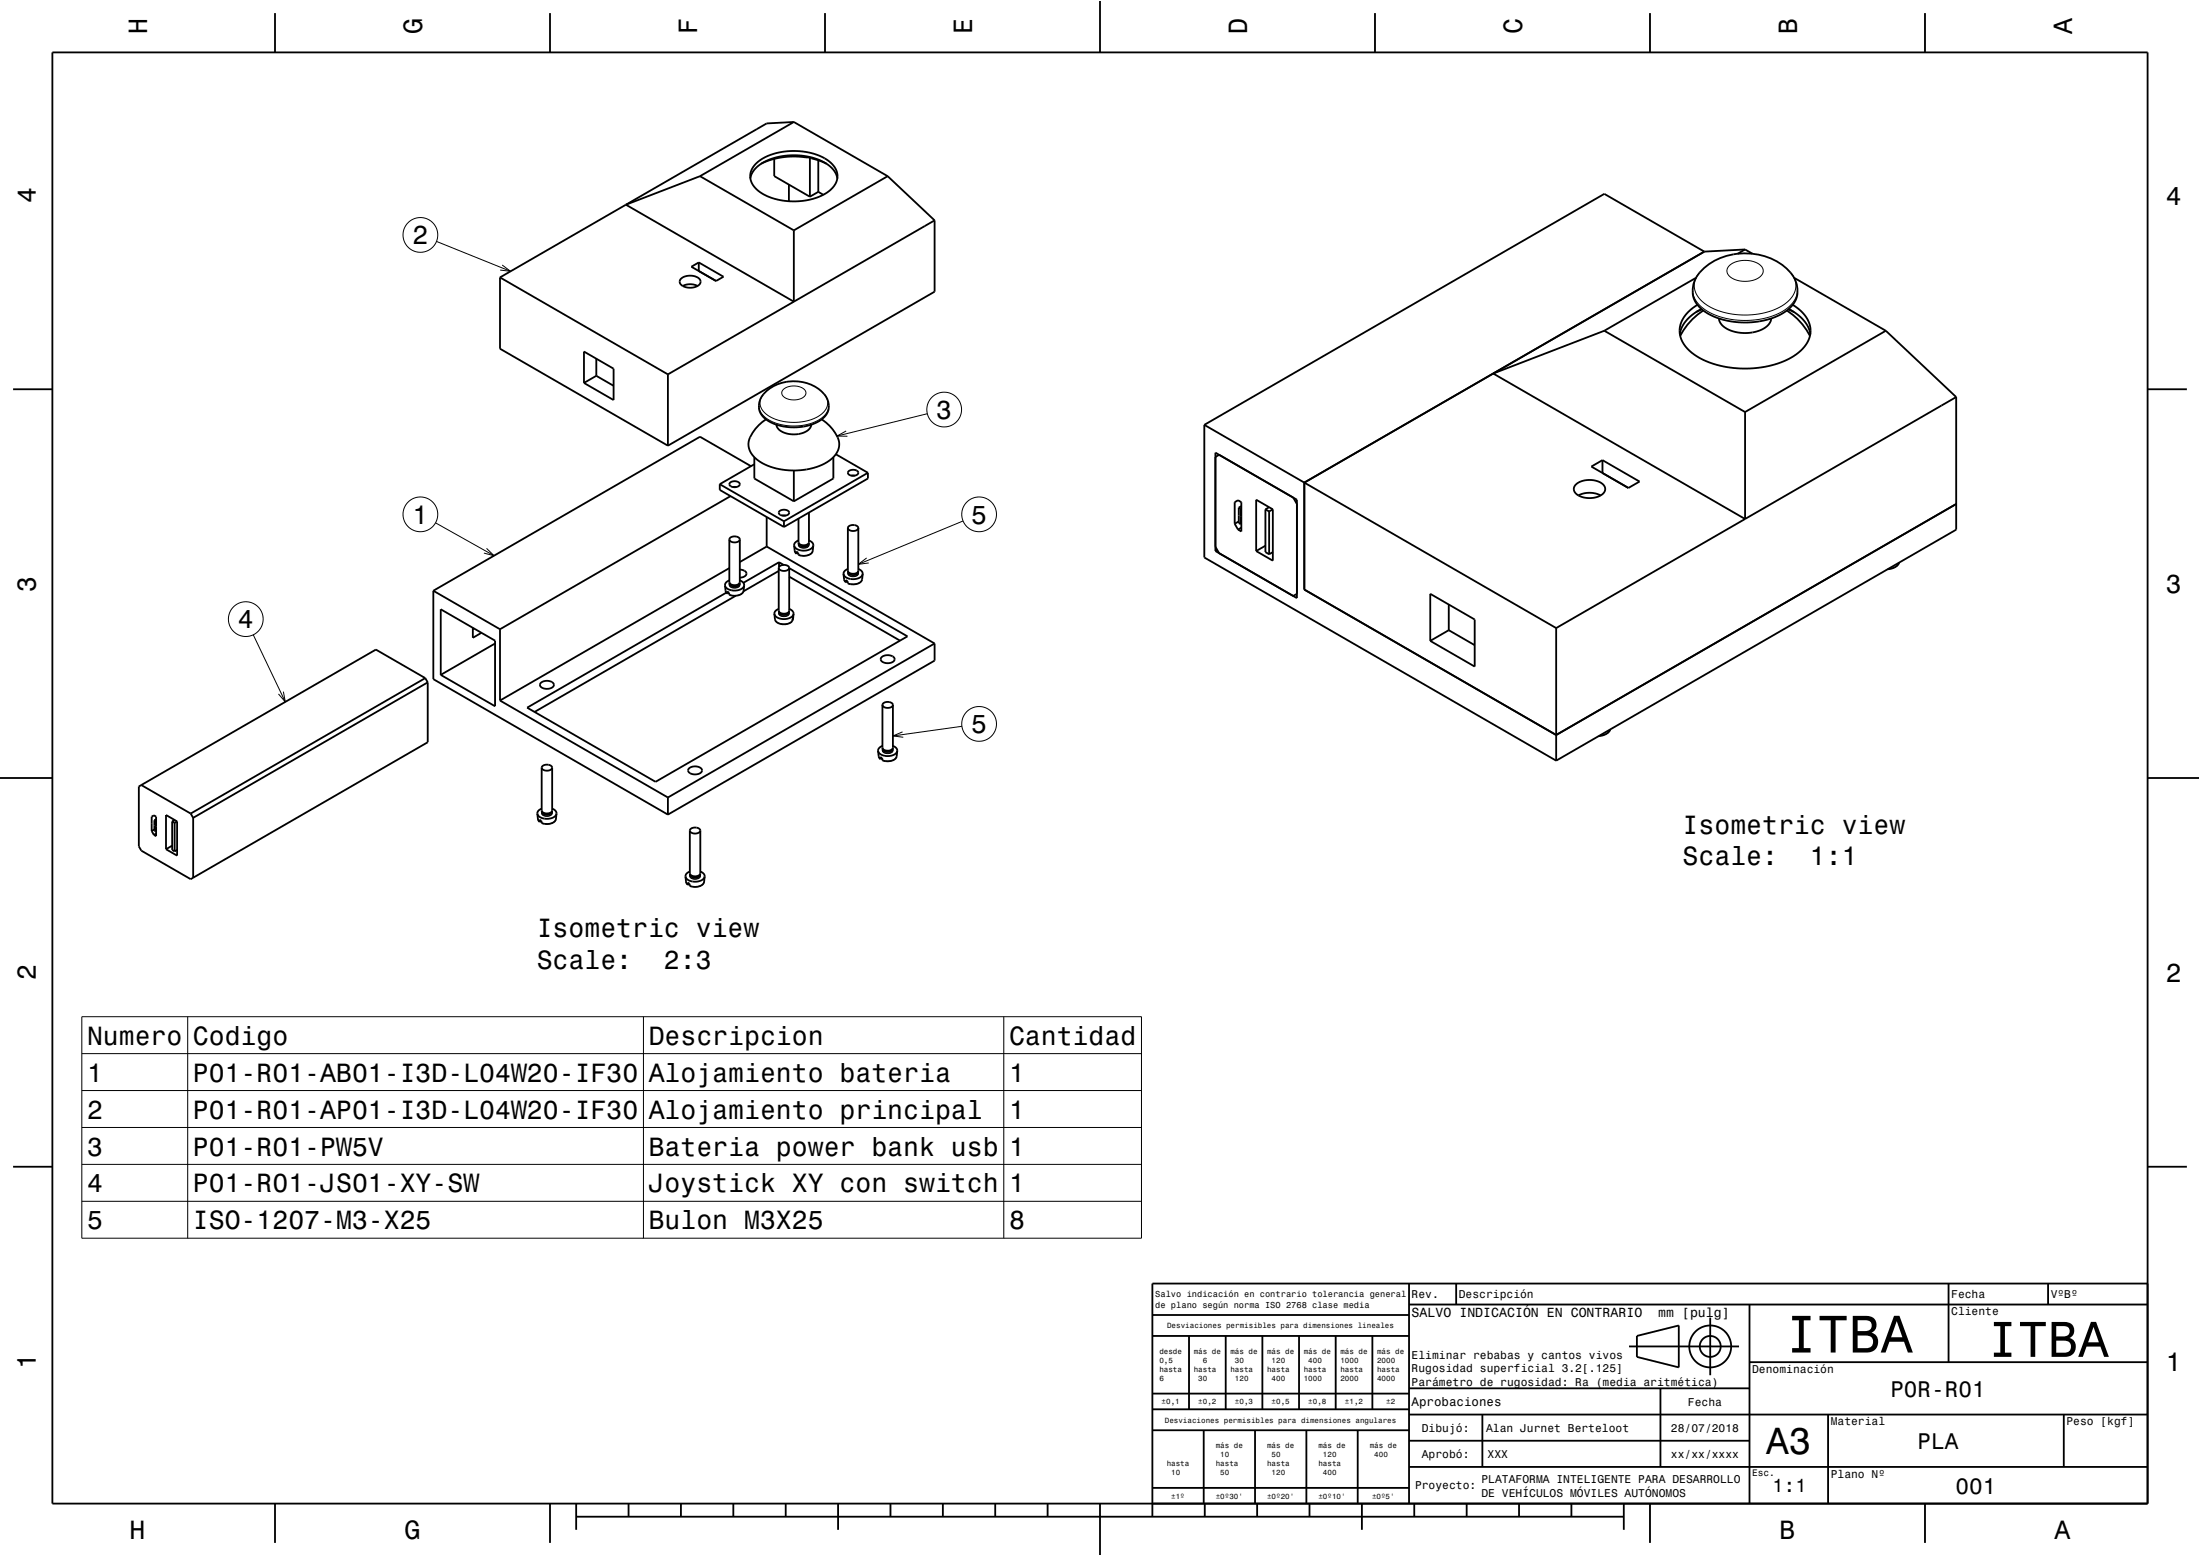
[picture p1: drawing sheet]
<svg xmlns="http://www.w3.org/2000/svg" width="420mm" height="297mm" viewBox="0 0 420 297" stroke-linecap="round" stroke-linejoin="round" font-family="sans-serif">
<g fill="none" stroke="#000" stroke-width=".35">
<path d="M10 10h400v277h-400zM52.5 2.5v7.5M105 2.5v7.5M157.5 2.5v7.5M210 0v10M262.5 2.5v7.5M315 2.5v7.5M367.5 2.5v7.5M119.5 39.1l-24 13.9M119.5 39.1l32.1 18.5M133.6 33.6l-14.1 5.5M133.6 33.6l18 10.4"/>
<path d="M144.3 31.2a11.8 11.8 0 0 1 10.2-2.1l.7 .2a5.9 5.9 0 0 1 4.7 3.9 4.2 4.2 0 0 1-2.9 4.1 12.6 12.6 0 0 1-12.3-1 3.2 3.2 0 0 1-.4-5.1zM147.8 30.3v3.3l6.8 3.9M150.6 35.2v3.2M151.6 23.3l-5.2 .3-26.9 15.5M151.6 23.3l-18 10.3M151.6 23.3l17.9 10.3M154.6 30.1l3.2 1.2M154.6 30.1l-2.7-.2-2.2 .1-2.4 .5-2 .8M154.6 30.1v7.4M156.2 36.6l-1.6 .9M156.2 36.6l1 .6M156.2 30.6v6"/>
<path d="M159.9 34v.1M159.9 34a5.7 5.7 0 0 0-4.5-3.8l-2.3-.5h-2.5a8.8 8.8 0 0 0-6.9 3.2l-.5 1.1M169.5 33.6l-17.9 10.4M169.5 33.6l8.9 8.5M95.5 53l32 18.5M95.5 53v13.6l32 18.5M130 53.2a2.7 2.7 0 0 1 3.7 .3 1.19 1.19 0 0 1-1.3 1.4 2.04 2.04 0 0 1-2.6-1.2zM130.3 54.6l1-.3a3.1 3.1 0 0 1 1.9 .3M132 50.9l1.4-.8 4.7 2.7-1.4 .8zM133.4 50.1v1.6M151.6 57.6l-24.1 13.9M151.6 44v13.6"/>
<path d="M178.4 42.1v13.6l-50.9 29.4M178.4 42.1l-26.8 15.5M323.8 53l-17.5 10.1M324.1 58.2l-1.8 1.4a4.8 4.8 0 0 0 .5 7.6l2.4 1.5 2.7 1 2.9 .5 3.2 .1 3-.3 2.9-.8 2.5-1.2 1.7-1.4a4.8 4.8 0 0 0-.6-7.5l-1.2-.9M324.8 59l-1.3 .8-1.3 1.1a5.3 5.3 0 0 0-1.5 2.9M324.9 59.1l-1.1 .5M325.2 59.3a12.7 12.7 0 0 0-4.4 4.8M325.4 51.1a12.2 12.2 0 0 1 16.5 1 5.1 5.1 0 0 1 1 4.9 8.2 8.2 0 0 1-6.2 4.2l-2.5 .3h-2.3l-2.1-.3-2.5-.7a5.8 5.8 0 0 1-4.1-4.6 5.5 5.5 0 0 1 2.2-4.8zM325.4 48l-40.3 23.3M325.4 48l-19.1-11-76.4 44.1M325.4 48l-76.4 44.1M333.2 47.6l-1.4 .8"/>
<path d="M333.2 47.6l-7.8 .4M333.2 47.6l1.4 .8M341.1 59.3a12.8 12.8 0 0 1 4.4 4.8M341.4 59.1l1.1 .5M341.5 59l1.3 .8 1.2 .9a5.4 5.4 0 0 1 1.6 3M342.5 53l17.5 10.1M2.5 74.3h7.5M111.5 67.1l5.6 3.3v6l-5.6-3.3zM113.8 71.7l3.3 1.9M113.8 68.5v3.2M113.8 71.7l-2.3 1.4M127.5 71.5v13.6"/>
<path d="M146.4 74.6a8 8 0 0 1 11.3 1.1 3 3 0 0 1-.1 3.6 8.6 8.6 0 0 1-7.5 2.2 6 6 0 0 1-5.1-3.1v-.1a3.6 3.6 0 0 1 1.4-3.7zM285.1 71.3l-36.1 20.8M285.1 71.3l48.1 27.8M306.3 63.1l-21.2 8.2M306.3 63.1l26.9 15.5M328.2 60.8a3.6 3.6 0 0 0 3.3 2.6 6.6 6.6 0 0 0 6.3-1.6l.4-1M333.2 78.6v20.5M345.6 63.7v.1M360 63.1l-26.8 15.5M360 63.1l13.5 12.7M373.5 75.8v25.3l-76.4 44.1M373.5 75.8l-40.3 23.3"/>
<path d="M410 74.3h7.5M137.4 92.4l12.3 7.1M137.4 92.4v1.1l12.3 7.1M139.3 92.2a1.15 1.15 0 0 1 1.9 .3 1.18 1.18 0 0 1-2-.1zM139.5 94.7l-44 25.4M139.9 93h.7M143.4 89l-9.8-5.6-50.9 29.4M144 87.3v4l7.6 4.4M144 88.6l-6.6 3.8M146.2 80a6.5 6.5 0 0 0-3.3 4.5 4.4 4.4 0 0 0 3 4.1 13.2 13.2 0 0 0 12.7-.9 3.4 3.4 0 0 0 1.3-4.2 8.5 8.5 0 0 0-3-3.5M146.4 98.7v5.6M148.2 81.1a2.96 2.96 0 0 0 3.2 1.8 3.4 3.4 0 0 0 3.4-1.6l.1-.2"/>
<path d="M148.7 97.6a1.16 1.16 0 0 1 2 .3 1.18 1.18 0 0 1-2 0zM149.3 98.4h.7M149.7 99.5v1.1M151.6 89.8v5.9M152.4 99v4.6M154.4 97.8v5.8M159.1 87.3v4l-7.5 4.4M159.6 86.7l6.1 3.5M162 89.9a1.09 1.09 0 0 1 1.9 .4 1.2 1.2 0 0 1-2-.1zM162.5 90.8h.7M165.7 90.2l-16 9.3M165.7 90.2v1.1l-16 9.3"/>
<path d="M229.9 81.1v25.3l67.2 38.8M229.9 81.1l19.1 11M232 86.4l15.6 9v18.8l-15.6-9zM232.7 86.8l-.7 .4M235.7 100v-4.1l.7-.4 .6 .4v5.5l-.6-.3M235.7 100l.7 1.1M236.5 96.9v2.9l.3 .2M236.5 96.9l.3 .2M236.5 99.5l-.8 .5M236.8 97.1v2.9M237 100h-.2M237 97l-.2 .1"/>
<path d="M237 96.6l-.5 .3M241.6 97.2l.7 .4M241.6 97.2v8.2l.7 .4M242.3 97.6v8.2M242.3 96.8l-.7 .4M243 97.2v9.8l-3.2-1.8M243 97.2l-3.2-1.8v9.8M243 97.2l-.7 .4M246.9 95l.7 1.2M249 92.1l48.1 27.8M249 92.1v20.4l48.1 27.8 76.4-44.1M300.9 92.4a4.2 4.2 0 0 1 5.4 .4 1.4 1.4 0 0 1-1.1 1.9 4.1 4.1 0 0 1-4.6-.8 1.12 1.12 0 0 1 .3-1.5z"/>
<path d="M301.3 94.6a4.7 4.7 0 0 1 4.3 0M303.8 89.1l2.1-1.3 7.1 4.1-2.1 1.2zM305.9 87.8v2.5M333.2 99.1l-36.1 20.8M82.7 112.8v16.8l44.8 25.9M82.7 112.8l12.8 7.3M84.1 116.3l10.4 6v12.5l-10.4-6zM90.3 119.8v1.9l1.6-.9M90.5 120l-.2 .1M138.4 111.7a2.23 2.23 0 0 0 3.2 .7l.5-.7M138.4 111.7l.1 1.2 .4 .4M138.8 113.3h.1"/>
<path d="M139.2 113.1l-.3 .2M139.2 110.8a1.03 1.03 0 0 0-.8 .9M139.2 103a1.15 1.15 0 0 0 2 0M139.2 103a1.16 1.16 0 0 1 2 0M139.2 108.4l-43.7 25.3M139.2 103l.1 8.4M139.2 111.2a1.2 1.2 0 0 0 2 0M139.3 111.4v.2M139.3 111.4a1.16 1.16 0 0 0 1.9 0M140.5 113.7l-38.4 22.2M141.2 111.4v.2M141.2 111.2v.2"/>
<path d="M141.2 108.7a1.02 1.02 0 0 1 1.3 1l-.6 .4-.7 .2M141.2 110.8a1.05 1.05 0 0 1 .9 .9M141.2 103v8.2M142.1 111.7l-.1 1.1a1.89 1.89 0 0 1-2.5 .8l-.3-.1v-.4l-.4-.2v.4M146.4 104.3l-5.2 3M146.4 104.3l32 18.5M147.8 117.2l.1 1a2.06 2.06 0 0 0 3.4 .3l.1-.7v.4M147.8 117.2a2.09 2.09 0 0 0 2.8 .8 1.14 1.14 0 0 0 .9-.8M148.7 116.2a1.02 1.02 0 0 0-.9 1M148.7 108.4a1.15 1.15 0 0 1 2 0M148.7 108.4a1.15 1.15 0 0 0 2 0M148.7 109l-6.8 3.9"/>
<path d="M148.7 108.4v8.2M148.7 116.6a1.21 1.21 0 0 0 2 0M148.7 116.6v.3M148.7 116.9v.2M148.7 116.9a1.16 1.16 0 0 0 1.9 0M148.7 107.3l.9 .5M148.7 107.3v.9M148.7 107.3l-6.8 3.9M150.6 116.9v.2M150.7 116.6l-.1 .3M150.7 116.2a1.06 1.06 0 0 1 .8 1M150.7 110.1l21.1 12.2"/>
<path d="M150.7 108.4l22.5 13.1-48 27.7-24.6-14.1 38.1-22M150.7 108.4v8.2M151.4 118.2l-.1 .1M151.4 118.2h.1M151.5 117.2l-.1 1M151.6 104.1a2.09 2.09 0 0 0 2.8 .9 1.15 1.15 0 0 0 .9-.9M151.6 104.1l.1 1.2 .4 .4M152.1 105.7l-.1-.4 .4 .2v.4M152.4 105.5l-.3 .2M152.4 105.9h.1M152.4 103.2a1.03 1.03 0 0 0-.8 .9M152.4 103.6a1.21 1.21 0 0 0 2 0"/>
<path d="M152.4 103.6l.1 .2M152.5 103.8v.2M152.5 103.8a1.16 1.16 0 0 0 1.9 0M154.4 103.8v.2M154.4 103.6v.2M154.4 103.2a1.04 1.04 0 0 1 .9 .9M155.3 104.1l-.1 1a1.9 1.9 0 0 1-2.5 .9l-.3-.1M161 109.6a2.09 2.09 0 0 0 2.8 .8 1.16 1.16 0 0 0 .9-.8M161 109.6l.2 1.1 .3 .4M161.5 111.1h.1M161.8 111l-.3 .1M161.9 108.6a1.04 1.04 0 0 0-.9 1"/>
<path d="M161.9 100.8a1.15 1.15 0 0 0 2 0M161.9 100.8a1.16 1.16 0 0 1 2 0M161.9 100.8v8.5M161.9 109a1.2 1.2 0 0 0 2 0M161.9 109.2v.2M163.8 109.2v.2M163.9 109a1.06 1.06 0 0 1-.9 .8 1.06 1.06 0 0 1-1.1-.5M163.9 108.6a1.05 1.05 0 0 1 .8 1M163.9 100.8v8.2M164.7 109.6l-.1 1a1.89 1.89 0 0 1-2.5 .8l-.2-.1-.1-.4-.4-.2 .1 .4M232 104.4l.7 1.2 14.2 8.2 .7-.5M232.4 105l-.4 .2"/>
<path d="M237 100.7l-.6 .4M241.6 104.2l-1.8 1M243 105.4l-.7 .4M273 113.3l8.5 4.9v9l-8.5-4.9zM276.6 115.4v4.9M297.1 119.9v25.3M362.6 107.4a2.39 2.39 0 0 1-2.2 1.3M81.2 129.4l-9.4-5.4-44.8 25.8M81.2 129.4l.5 .8M81.2 129.4l-44.8 25.9M81.7 130.2v11.5l-44.8 25.8M81.7 130.2l-44.8 25.9"/>
<path d="M94.5 122.8l-10.4 6M95.5 120.1v13.6M95.5 133.7l32 18.5M103.2 130.4a1.75 1.75 0 0 1 2.5 .2 1.29 1.29 0 0 1-1.9 .8 .68 .68 0 0 1-.6-.3 .68 .68 0 0 1 0-.7zM168.3 125.5a1.74 1.74 0 0 1 2.5 .2 1.28 1.28 0 0 1-1.9 .8 .67 .67 0 0 1-.6-.3 .67 .67 0 0 1 0-.7zM168.5 134.5a1.15 1.15 0 0 0 2 0M168.5 134.5a1.16 1.16 0 0 1 2 0M168.5 134.5v8.3M170.5 134.5v8.3M178.4 122.8v3.3l-50.9 29.4M178.4 122.8l-50.9 29.4M276.6 120.3l4.9 2.8"/>
<path d="M276.6 120.3l-3.6 2M307.4 139.2a2.41 2.41 0 0 1-2.2 1.3M0 148.5h10M27 149.8l-.5 .3v11.4l.5 .9 9.4 5.4 .5-.3M27 149.8l9.4 5.5M29 158.6v-2.7l.4-.3 .4 .3v3.7l-.4-.2M29 158.6l.4 .8M29.5 156.6v1.9l.2 .2M29.5 156.6l.2 .1M29.5 158.3l-.5 .3M29.7 156.7v2M29.8 158.6l-.1 .1"/>
<path d="M29.8 156.7h-.1M29.8 156.4l-.3 .2M29.8 159.1l-.4 .3M32.9 156.8l.4 .3M32.9 156.8v5.4l.4 .3M33.3 157.1v5.4M33.3 156.5l-.4 .3M33.8 156.8v6.5l-2.1-1.2M33.8 156.8l-2.1-1.2v6.5M33.8 156.8l-.5 .3M36.4 155.3l.5 .8M36.9 156.1v11.4"/>
<path d="M102.6 155.3a2.09 2.09 0 0 0 2.7 .9 1.14 1.14 0 0 0 .9-.9M102.6 155.3l.1 1.2 .3 .4M103 156.9h.1M103.4 156.7l-.4-.2v.4M103.4 156.7l-.3 .2M103.4 154.4a1.02 1.02 0 0 0-.8 .9M103.4 146.5a1.15 1.15 0 0 0 2 0M103.4 146.5a1.16 1.16 0 0 1 2 0M103.4 146.5v8.2M103.4 154.7a1.08 1.08 0 0 0 1.9 .5l.1-.5M103.4 154.7a1.21 1.21 0 0 0 2 0M103.5 155v.2"/>
<path d="M105.4 155v.2M105.4 154.4a1.04 1.04 0 0 1 .8 .9M105.4 146.5v8.2M106.2 155.3l-.1 1a1.88 1.88 0 0 1-2.5 .9l-.2-.1v-.4M127.5 152.2v3.3M131.5 146.7a1.77 1.77 0 0 1 2.5 .2 1.04 1.04 0 0 1-1.4 .9 .97 .97 0 0 1-1.2-1zM131.7 158.5a1.15 1.15 0 0 0 2 0M131.7 158.5a1.15 1.15 0 0 1 2 0M131.7 158.5v8.2M133.7 158.5v8.2M167.6 143.3a2.1 2.1 0 0 0 2.8 .9 1.15 1.15 0 0 0 .9-.9M167.6 143.3l.2 1.2 .3 .4"/>
<path d="M168.1 144.9h.1M168.4 144.7l-.3 .2M168.5 142.4a1.04 1.04 0 0 0-.9 .9M168.5 142.8a1.08 1.08 0 0 0 1.8 .4l.2-.4M168.5 142.8a1.21 1.21 0 0 0 2 0M168.5 143v.2M170.4 143v.2M170.5 142.4a1.04 1.04 0 0 1 .8 .9M171.3 143.3l-.1 1.1a1.89 1.89 0 0 1-2.5 .8l-.2-.1-.1-.4-.4-.2 .1 .4M410 148.5h10M32.9 161.4l-1.2 .7M33.8 162.2l-.5 .3"/>
<path d="M130.9 167.3a2.21 2.21 0 0 0 2.9 .8l.5-.4 .2-.4M130.9 167.3l.1 1.2 .3 .4M131.3 168.9v-.4l.3 .2 .1 .4M131.7 168.7l-.4 .2M131.7 169.1h.1M131.7 166.4a1.03 1.03 0 0 0-.8 .9M131.7 166.7v.3M131.7 166.7a1.2 1.2 0 0 0 2 0M131.7 167v.2M131.7 167a1.15 1.15 0 0 0 1.9 0M133.7 167v.2M133.7 166.7l-.1 .3"/>
<path d="M133.7 166.4a1.05 1.05 0 0 1 .8 .9M134.5 167.3l-.1 1a1.89 1.89 0 0 1-2.5 .9l-.2-.1M2.5 222.7h7.5M410 222.7h7.5M220 255h49M220 251h49M227 255v14M234 255v14M241 255v14M248 255v14M255 255v14M262 255v14"/>
<path d="M269 245v42M269 249h141M278 245v4M311 257h21M312.5 255l8-2v8l-8-2zM326.5 251.5v11M334 249v38M372 245v15M391 245v4M410 245h-190v44.5M220 273h49M220 269h49"/>
<path d="M220 266h49M229.8 273v14M239.6 273v14M249.4 273v14M259.2 273v14M269 280h141M269 275h65M269 270h141M269 265h65M283 270v10M317 265v15M334 260h76"/>
<path d="M349 270v17M394 270v10M52.5 287v7.5M105 287v7.5M110 289.5h200M110 287v5M120 287v2.5M130 287v2.5M140 287v2.5M150 287v2.5M160 287v5M170 287v2.5"/>
<path d="M180 287v2.5M190 287v2.5M200 287v2.5M210 287v10M220 284h49M230 287v2.5M240 287v2.5M250 287v2.5M260 287v5M270 287v2.5M280 287v2.5M290 287v2.5"/>
<path d="M300 287v2.5M310 287v5M315 287v7.5M367.5 287v7.5"/>
<circle cx="326.5" cy="257" r="2"/>
<circle cx="326.5" cy="257" r="4"/>
</g>
<g fill="none" stroke="#000" stroke-width=".19">
<path d="M83.3 46.1l14.2 5.7M95.9 50.6l1.6 1.2-2-.3M323.2 55.4a5.5 5.5 0 0 0 3.7 4.5l2.9 .9 3.1 .4 3-.3 2.9-.8a6 6 0 0 0 4.3-4.5l.1-.2M324.4 52.1a3.8 3.8 0 0 0 .9 5.7 14.8 14.8 0 0 0 13.6 1.3 5.5 5.5 0 0 0 4-4.5 3.8 3.8 0 0 0-1-2.5M330.2 50.7a4.9 4.9 0 0 1 6.2 .3 1.59 1.59 0 0 1-1.2 2.3 4.9 4.9 0 0 1-5.2-.8l-.3-.4a1.32 1.32 0 0 1 .5-1.4zM144.9 77.5a4.1 4.1 0 0 0 3.3 3.3 9.7 9.7 0 0 0 9.1-1.4l.7-1 .2-.9M145.7 75.3a2.59 2.59 0 0 0 .9 4 9.6 9.6 0 0 0 10.5-.5 2.43 2.43 0 0 0 .3-3.5M149.6 74.3a3.1 3.1 0 0 1 4.2 .4 1.32 1.32 0 0 1-1.4 1.5 2.68 2.68 0 0 1-3.1-1.1v-.4zM177 79l-17.2 4.2M83.1 99.8l11.2 6.3M161.5 82.3l-1.7 .9 2 .1M183.9 99.4l-20 8.3"/>
<path d="M92.9 104.7l1.4 1.4-1.9-.5M138.5 112.8l.3 .5M139.3 111.6a1.11 1.11 0 0 0 1.9 0M139.3 111.5a.72 .72 0 0 0 .9 .8 .71 .71 0 0 0 1-.8M142 112.8a2.01 2.01 0 0 1-2.8 .7M147.9 118.2a2.03 2.03 0 0 0 2.8 .7l.6-.4M148.7 117.1a1.11 1.11 0 0 0 1.9 0M148.7 116.9a.72 .72 0 0 0 1 .8 .71 .71 0 0 0 .9-.8M151.4 118.2h.1M151.7 105.1l.3 .6M152.5 104a1.11 1.11 0 0 0 1.9 0M152.5 103.8a.72 .72 0 0 0 .9 .8 .71 .71 0 0 0 1-.8"/>
<path d="M155.2 105.1a2.01 2.01 0 0 1-2.8 .8M161.1 110.6l.4 .5M161.9 109.4a1.11 1.11 0 0 0 1.9 0M161.9 109.3a.72 .72 0 0 0 1 .8 .71 .71 0 0 0 .9-.8M164.6 110.6a2 2 0 0 1-2.7 .7M165.5 106.5l-1.6 1.2 2-.2M362.6 107.4a2.26 2.26 0 0 1-2.2 1.2M48.4 121.2l6.1 12.8M54.1 132l.4 2-1.3-1.5M172.3 139.7l-1.8 .8 2 .2M183.6 138.6l-13.1 1.9M307.4 139.2a2.29 2.29 0 0 1-2.1 1.3"/>
<path d="M102.7 156.3l.3 .6M103.5 155.2a1.11 1.11 0 0 0 1.9 0M103.5 155a.72 .72 0 0 0 .9 .8 .71 .71 0 0 0 1-.8M106.1 156.3a2 2 0 0 1-2.7 .8M167.7 144.4l.4 .5M168.5 143.2a1.11 1.11 0 0 0 1.9 0M168.5 143a.72 .72 0 0 0 1 .9 .71 .71 0 0 0 .9-.9M171.2 144.4a2.01 2.01 0 0 1-2.7 .7M131 168.3l.3 .6M131.7 167.2a1.11 1.11 0 0 0 2 0M131.7 167a.72 .72 0 0 0 1 .8 .71 .71 0 0 0 1-.8M134.4 168.3a2.01 2.01 0 0 1-2.7 .8"/>
<path d="M15.6 194.1h202.3v42.2h-202.3zM35.8 194.1v42.2M122.8 194.1v42.2M191.6 194.1v42.2M15.6 201.1h202.3M15.6 208.2h202.3M15.6 215.2h202.3M15.6 222.3h202.3M15.6 229.3h202.3"/>
<circle cx="80.3" cy="44.8" r="3.3"/>
<circle cx="180.3" cy="78.2" r="3.3"/>
<circle cx="80.3" cy="98.2" r="3.3"/>
<circle cx="186.9" cy="98.2" r="3.3"/>
<circle cx="46.9" cy="118.2" r="3.3"/>
<circle cx="186.9" cy="138.2" r="3.3"/>
</g>
<path d="M0 0h420v297h-420" fill="none" stroke="#fff" stroke-width=".19"/>
<text font-size="10.1" x="340.9" y="258.2">ITBA</text>
<text font-size="9.6" x="379.4" y="259">ITBA</text>
<text font-size="7.2" x="337.2" y="277.6">A3</text>
<g font-size="5">
<text x="28.1" y="6.5" transform="rotate(-90 28.1 6.5)">H</text>
<text x="80.6" y="6.5" transform="rotate(-90 80.6 6.5)">G</text>
<text x="133.1" y="6.5" transform="rotate(-90 133.1 6.5)">F</text>
<text x="185.6" y="6.5" transform="rotate(-90 185.6 6.5)">E</text>
<text x="238.1" y="6.5" transform="rotate(-90 238.1 6.5)">D</text>
<text x="290.6" y="6.5" transform="rotate(-90 290.6 6.5)">C</text>
<text x="343.1" y="6.5" transform="rotate(-90 343.1 6.5)">B</text>
<text x="395.6" y="6.5" transform="rotate(-90 395.6 6.5)">A</text>
<text x="6.8" y="38.7" transform="rotate(-90 6.8 38.7)">4</text>
<text x="413.5" y="39">4</text>
<text x="78.7" y="46.6">2</text>
<text x="178.7" y="79.9">3</text>
<text x="78.7" y="99.9">1</text>
<text x="185.4" y="99.9">5</text>
<text x="6.8" y="112.9" transform="rotate(-90 6.8 112.9)">3</text>
<text x="413.5" y="113.2">3</text>
<text x="45.4" y="119.9">4</text>
<text x="185.4" y="139.9">5</text>
<text x="321.2" y="159.1">Isometric view</text>
<text x="321.2" y="165.1">Scale:</text>
<text x="345.5" y="165.1">1:1</text>
<text x="102.5" y="178.8">Isometric view</text>
<text x="102.5" y="184.9">Scale:</text>
<text x="126.8" y="184.9">2:3</text>
<text x="6.8" y="187.1" transform="rotate(-90 6.8 187.1)">2</text>
<text x="413.5" y="187.4">2</text>
<text x="16.6" y="199.4">Numero</text>
<text x="36.8" y="199.4">Codigo</text>
<text x="123.8" y="199.4">Descripcion</text>
<text x="192.6" y="199.4">Cantidad</text>
<text x="16.6" y="206.5">1</text>
<text x="36.8" y="206.5">P01-R01-AB01-I3D-L04W20-IF30</text>
<text x="123.8" y="206.5">Alojamiento bateria</text>
<text x="192.6" y="206.5">1</text>
<text x="16.6" y="213.5">2</text>
<text x="36.8" y="213.5">P01-R01-AP01-I3D-L04W20-IF30</text>
<text x="123.8" y="213.5">Alojamiento principal</text>
<text x="192.6" y="213.5">1</text>
<text x="16.6" y="220.6">3</text>
<text x="36.8" y="220.6">P01-R01-PW5V</text>
<text x="123.8" y="220.6">Bateria power bank usb</text>
<text x="192.6" y="220.6">1</text>
<text x="16.6" y="227.6">4</text>
<text x="36.8" y="227.6">P01-R01-JS01-XY-SW</text>
<text x="123.8" y="227.6">Joystick XY con switch</text>
<text x="192.6" y="227.6">1</text>
<text x="16.6" y="234.7">5</text>
<text x="36.8" y="234.7">ISO-1207-M3-X25</text>
<text x="123.8" y="234.7">Bulon M3X25</text>
<text x="192.6" y="234.7">8</text>
<text x="6.8" y="261.3" transform="rotate(-90 6.8 261.3)">1</text>
<text x="413.5" y="261.6">1</text>
<text x="24.7" y="293.8">H</text>
<text x="77.2" y="293.8">G</text>
<text x="339.7" y="293.8">B</text>
<text x="392.2" y="293.8">A</text>
</g>
<g font-size="4.3">
<text x="360.9" y="266.6">P0R-R01</text>
<text x="366.1" y="276.6">PLA</text>
<text x="373.3" y="285.1">001</text>
</g>
<text font-size="3.6" x="338.4" y="284.8">1:1</text>
<g font-size="2.5">
<text x="269.5" y="251.4">SALVO INDICACIÓN EN CONTRARIO</text>
<text x="316.6" y="251.4">mm [pulg]</text>
</g>
<text font-size="2.4" x="269.5" y="268.4">Aprobaciones</text>
<g font-size="2.2">
<text x="269.5" y="247.8">Rev.</text>
<text x="278.5" y="247.8">Descripción</text>
<text x="372.5" y="247.8">Fecha</text>
<text x="372.5" y="251.1">Cliente</text>
<text x="391.5" y="247.8">VºBº</text>
<text x="269.5" y="259.3">Eliminar rebabas y cantos vivos</text>
<text x="269.5" y="261.9">Rugosidad superficial 3.2[.125]</text>
<text x="334.5" y="262.1">Denominación</text>
<text x="269.5" y="264.5">Parámetro de rugosidad: Ra (media aritmética)</text>
<text x="322.2" y="268.3">Fecha</text>
<text x="271.4" y="273.3">Dibujó:</text>
<text x="283.7" y="273.4">Alan Jurnet Berteloot</text>
<text x="319" y="273.3">28/07/2018</text>
<text x="349.5" y="272.1">Material</text>
<text x="394.5" y="272.1">Peso [kgf]</text>
<text x="271.4" y="278.3">Aprobó:</text>
<text x="284" y="278.3">XXX</text>
<text x="319" y="278.3">xx/xx/xxxx</text>
<text x="270.1" y="284.3">Proyecto:</text>
<text x="282.8" y="283.1">PLATAFORMA INTELIGENTE PARA DESARROLLO</text>
<text x="282.8" y="285.7">DE VEHÍCULOS MÓVILES AUTÓNOMOS</text>
<text x="349.5" y="282.1">Plano Nº</text>
</g>
<text font-size="1.8" x="334.5" y="281.7">Esc.</text>
<g font-size="1.7">
<text x="220.6" y="247.6">Salvo indicación en contrario tolerancia general</text>
<text x="220.6" y="249.6">de plano según norma ISO 2768 clase media</text>
</g>
<g font-size="1.4">
<text x="222.8" y="253.5">Desviaciones permisibles para dimensiones lineales</text>
<text x="221.3" y="258.4">desde</text>
<text x="221.3" y="260.2">0,5</text>
<text x="221.3" y="261.9">hasta</text>
<text x="221.3" y="263.6">6</text>
<text x="227.9" y="258.4">más de</text>
<text x="227.9" y="261.9">hasta</text>
<text x="228.8" y="263.6">30</text>
<text x="229.6" y="260.2">6</text>
<text x="234.9" y="258.4">más de</text>
<text x="234.9" y="261.9">hasta</text>
<text x="235.8" y="260.2">30</text>
<text x="235.8" y="263.6">120</text>
<text x="241.9" y="258.4">más de</text>
<text x="241.9" y="261.9">hasta</text>
<text x="242.8" y="260.2">120</text>
<text x="242.8" y="263.6">400</text>
<text x="248.9" y="258.4">más de</text>
<text x="248.9" y="261.9">hasta</text>
<text x="248.9" y="263.6">1000</text>
<text x="249.8" y="260.2">400</text>
<text x="255.9" y="258.4">más de</text>
<text x="255.9" y="260.2">1000</text>
<text x="255.9" y="261.9">hasta</text>
<text x="255.9" y="263.6">2000</text>
<text x="262.9" y="258.4">más de</text>
<text x="262.9" y="260.2">2000</text>
<text x="262.9" y="261.9">hasta</text>
<text x="262.9" y="263.6">4000</text>
<text x="221.8" y="268">±0,1</text>
<text x="228.8" y="268">±0,2</text>
<text x="235.8" y="268">±0,3</text>
<text x="242.8" y="268">±0,5</text>
<text x="249.8" y="268">±0,8</text>
<text x="256.8" y="268">±1,2</text>
<text x="264.6" y="268">±2</text>
<text x="222.4" y="271.5">Desviaciones permisibles para dimensiones angulares</text>
<text x="222.7" y="279.9">hasta</text>
<text x="223.6" y="281.6">10</text>
<text x="232.1" y="276.4">más de</text>
<text x="232.1" y="279.9">hasta</text>
<text x="233" y="278.2">10</text>
<text x="233" y="281.6">50</text>
<text x="241.9" y="276.4">más de</text>
<text x="241.9" y="279.9">hasta</text>
<text x="242.8" y="278.2">50</text>
<text x="242.8" y="281.6">120</text>
<text x="251.7" y="276.4">más de</text>
<text x="251.7" y="279.9">hasta</text>
<text x="252.6" y="278.2">120</text>
<text x="252.6" y="281.6">400</text>
<text x="261.5" y="276.4">más de</text>
<text x="262.4" y="278.2">400</text>
<text x="223.6" y="286">±1º</text>
<text x="232.1" y="286">±0º30'</text>
<text x="241.9" y="286">±0º20'</text>
<text x="251.7" y="286">±0º10'</text>
<text x="261.9" y="286">±0º5'</text>
</g>
</svg>
